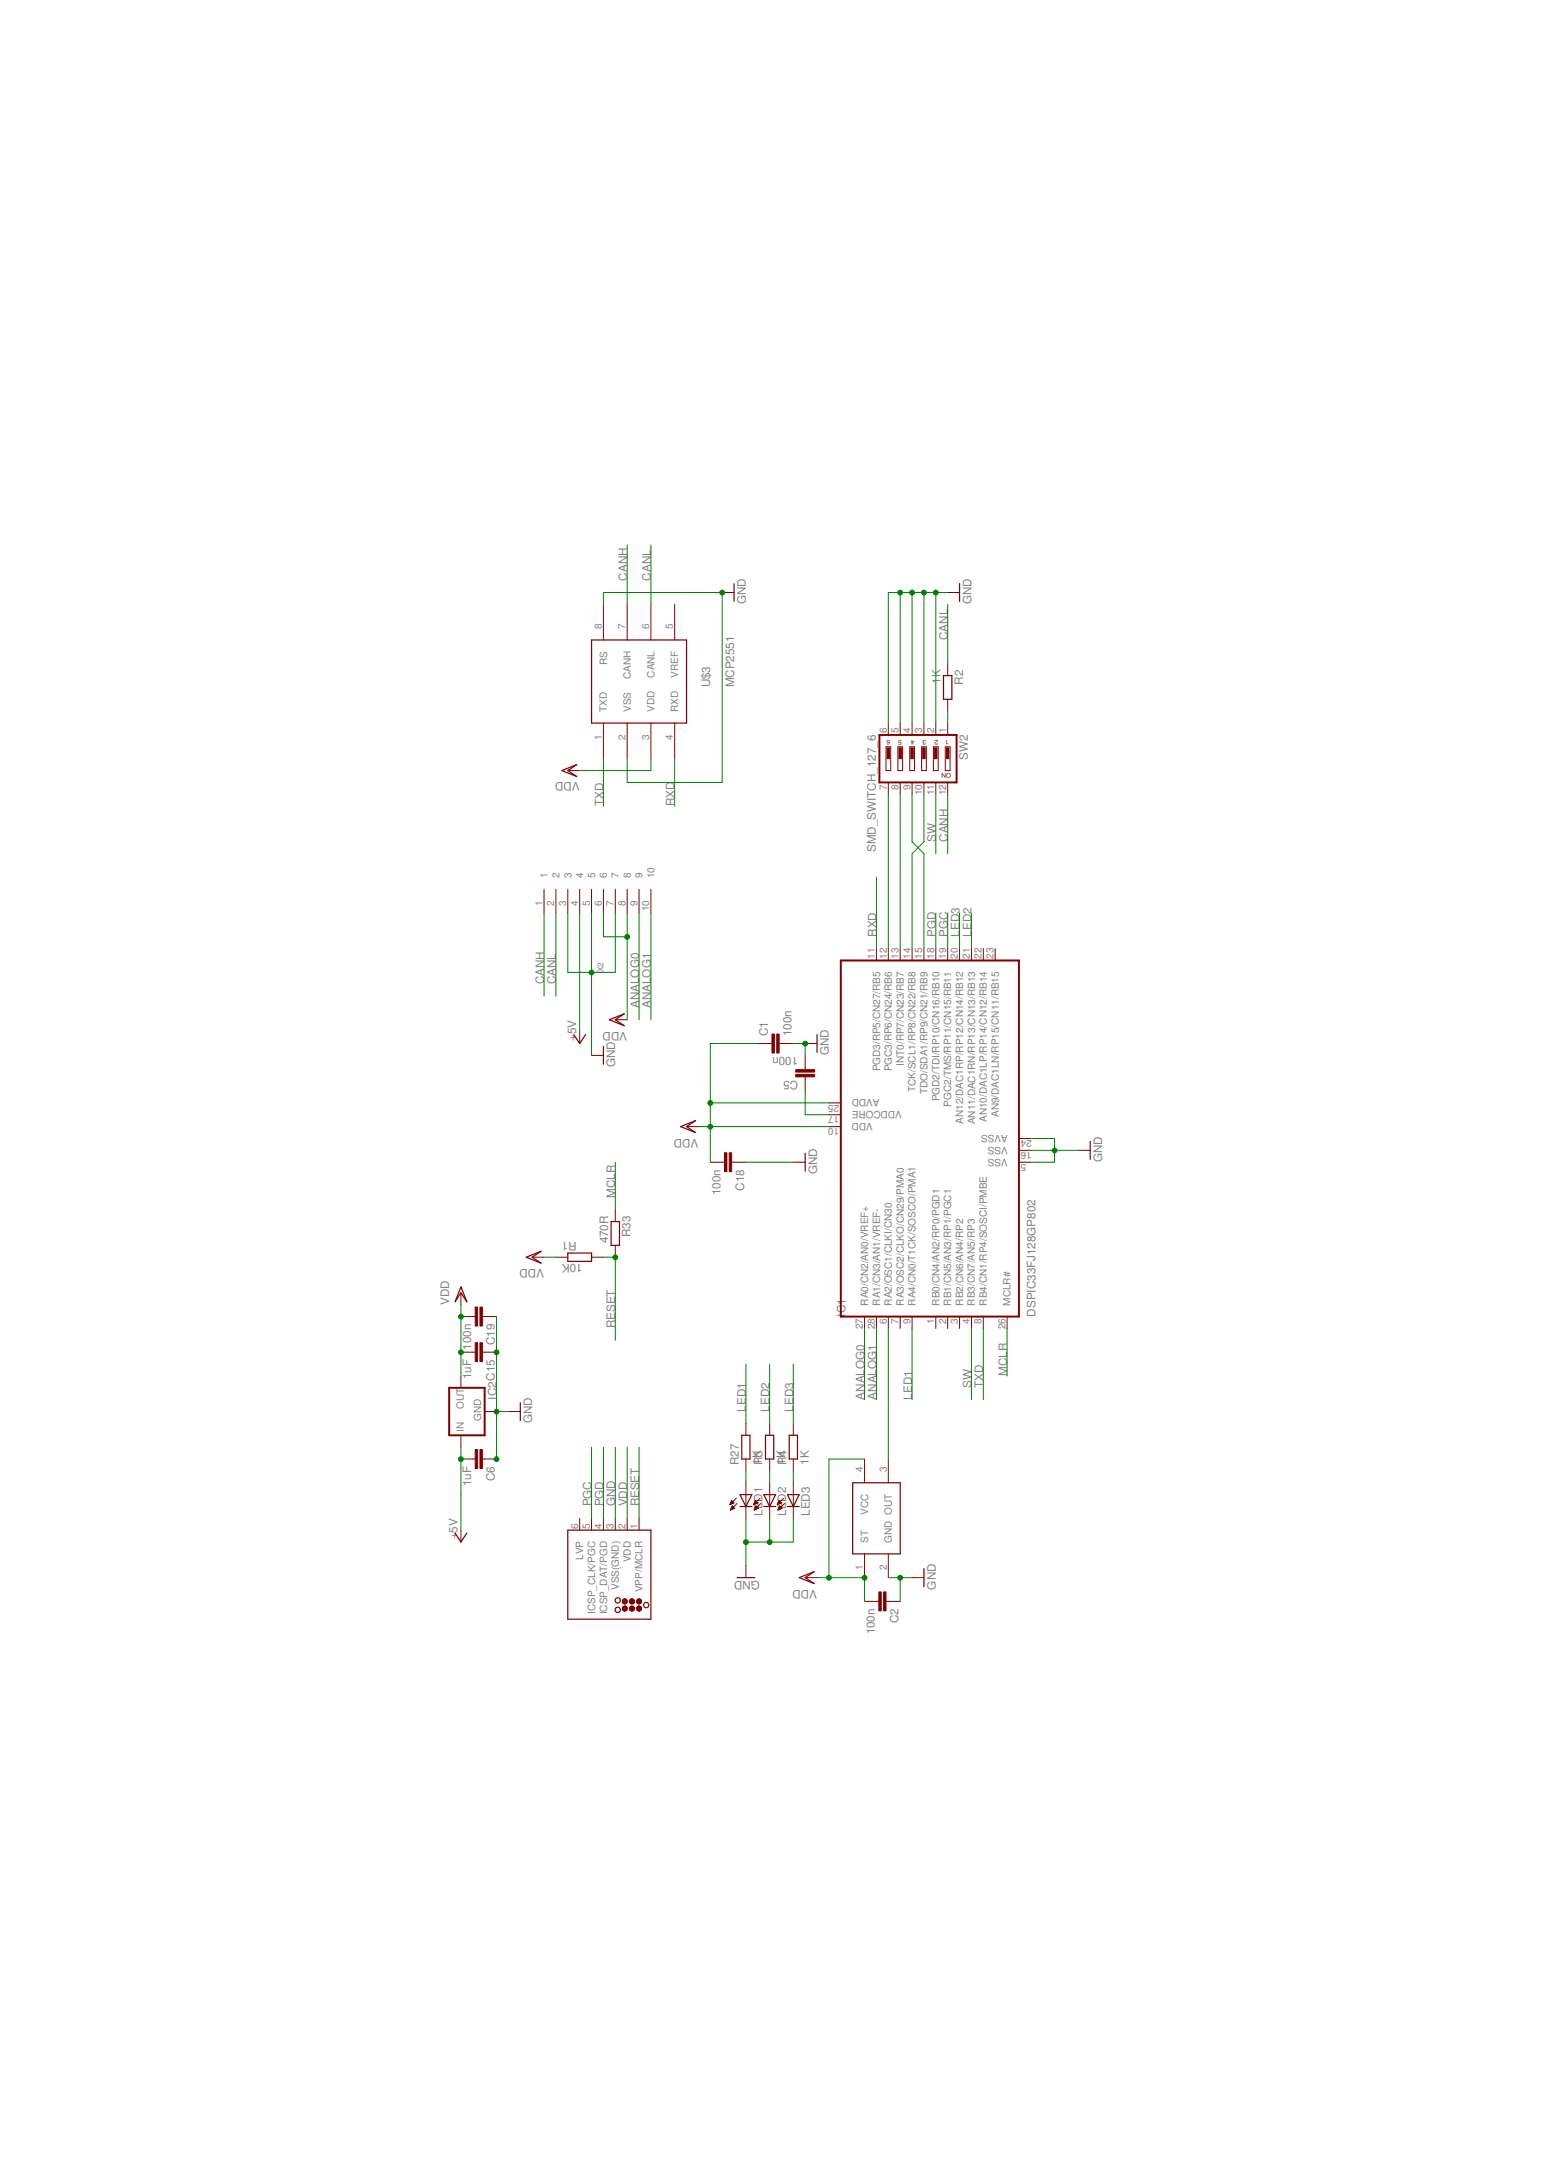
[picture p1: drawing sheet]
<svg xmlns="http://www.w3.org/2000/svg" width="297mm" height="420mm" viewBox="0 0 297 420" stroke-linecap="round" stroke-linejoin="round" font-family="sans-serif">
<g fill="none" stroke="#800000" stroke-width=".23">
<path d="M141.3 112.4v3.4M184.7 112.4v3.4M113.9 123.2h18.3v16h-18.3zM181.6 130.1h1.6v4.6h-1.6zM108.2 148.4l2.8-1.2-1.7 1.2 1.7 1.1zM110.4 199.2l1.2 1.7 1.1-1.7M117.3 196.4l2.9-1.2-1.8 1.2 1.8 1.1zM157.3 199.2v3.4M116.2 201.5v3.4M131 216.9l2.9-1.1-1.7 1.1 1.7 1.2zM209.9 219.8v3.4M117.6 235.2h1.7v4.6h-1.7z"/>
<path d="M155 222.1v3.4M88.7 247.8l1.2 2.9-1.2-1.8-1.1 1.8zM101.3 242.1l2.9-1.2-1.8 1.2 1.8 1.1zM109.3 241.3h4.6v1.6h-4.6zM100.2 270.1v3.4M142.8 276.4h1.6v4.5h-1.6zM147.4 276.4h1.5v4.5h-1.5zM151.9 276.4h1.6v4.5h-1.6zM87.6 295.2l1.1 1.7 1.2-1.7M109.3 294.6h16v17.2h-16zM142.5 287.8h2.2l-1.1 2.3zM142.5 290.1h2.2"/>
<path d="M147 290.1h2.3M147 287.8h2.3l-1.1 2.3zM151.6 290.1h2.3M151.6 287.8h2.3l-1.2 2.3zM164.1 285.5h9.2v13.7h-9.2zM120 308v.7M120 309.4v.7M120 308.7l.2 .1M120 308l-.2 .3 .2 .4M120 310.1l.2 .1M120.2 309.3h.2M120.2 307.9h.2"/>
<path d="M120.2 309.3a.45 .45 0 0 0-.4 .3 .45 .45 0 0 0 .2 .5M120.2 307.9l-.2 .1M120.2 307.9v.9M120.2 309.3v.9M120.4 307.9l.2 .1M120.4 309.3a.47 .47 0 0 1 .2 .8M120.4 307.9v.9M120.4 309.3v.9M120.6 308l.1 .4-.1 .3M120.6 308.7l-.4 .1M120.6 308v.7M120.6 309.4v.7"/>
<path d="M120.6 310.1l-.4 .1M121.4 309.4a.46 .46 0 0 0-.1 .6 .46 .46 0 0 0 .6 .1M121.4 308a.46 .46 0 0 0-.1 .7 .46 .46 0 0 0 .7 0 .46 .46 0 0 0-.1-.7M121.4 308v.7M121.4 309.4v.7M121.6 307.9v.9M121.6 309.3v.9M121.8 309.3l-.4 .1M121.8 307.9l-.4 .1M121.8 309.3a.47 .47 0 0 1 .1 .8M121.8 307.9v.9M121.8 309.3v.9"/>
<path d="M121.8 307.9l.1 .1M121.9 308v.7M121.9 309.4v.7M122.7 310.1l.2 .1M122.7 309.4l-.1 .3 .1 .4M122.7 308.7l.4 .1M122.7 308a.47 .47 0 0 0 0 .7M122.7 308v.7M122.7 309.4v.7M122.9 309.3h.2M122.9 310.2h.2M122.9 309.3l-.2 .1"/>
<path d="M122.9 307.9h.2M122.9 307.9l-.2 .1M122.9 307.9v.9M122.9 309.3v.9M123.1 309.3a.45 .45 0 0 1 .4 .4 .45 .45 0 0 1-.4 .5M123.1 307.9v.9M123.1 309.3v.9M123.1 307.9a.45 .45 0 0 1 .4 .5 .45 .45 0 0 1-.4 .4M123.3 308v.7M123.3 309.4v.7M141.9 303.8h3.4M153.9 303.8l2.8-1.2-1.7 1.2 1.7 1.1z"/>
<path d="M177.9 302.1v3.4"/>
<circle cx="118.9" cy="310" r=".51"/>
<circle cx="118.9" cy="308.2" r=".51"/>
<circle cx="124.4" cy="309.1" r=".51"/>
</g>
<g fill="none" stroke="#800000" stroke-width=".19">
<path d="M116.2 116.4v6.8M120.7 116.4v6.8M125.3 116.4v6.8M129.9 116.4v6.8M139 114.1h2.3M182.4 114.1h2.3M116.2 139.2v6.9M120.7 139.2v6.9M125.3 139.2v6.9M129.9 139.2v6.9M171 139.2v2.3M173.3 139.2v2.3"/>
<path d="M175.6 139.2v2.3M177.9 139.2v2.3M180.1 139.2v2.3M182.4 127.8v2.3M182.4 134.7v2.2M182.4 139.2v2.3M109.3 148.4h2.3M170.6 143.8h.9v4.6h-.9zM171 150.7v2.3M172.8 143.8h1v4.6h-1zM173.3 150.7v2.3M175.1 143.8h.9v4.6h-.9z"/>
<path d="M175.6 150.7v2.3M177.4 143.8h.9v4.6h-.9zM177.9 150.7v2.3M179.7 143.8h.9v4.6h-.9zM180.1 150.7v2.3M182 143.8h.9v4.6h-.9zM182.4 150.7v2.3M104.7 171.2v4.6M107 171.2v4.6M109.3 171.2v4.6M111.6 171.2v4.6M113.9 171.2v4.6"/>
<path d="M116.2 171.2v4.6M118.4 171.2v4.6M120.7 171.2v4.6M123 171.2v4.6M125.3 171.2v4.6M111.6 198.6v2.3M118.4 196.4h2.3M168.7 182.7v2.3M171 182.7v2.3M173.3 182.7v2.3M175.6 182.7v2.3M177.9 182.7v2.3"/>
<path d="M180.1 182.7v2.3M182.4 182.7v2.3M184.7 182.7v2.3M187 182.7v2.3M189.3 182.7v2.3M191.6 182.7v2.3M113.9 203.2h2.3M132.2 216.9h2.3M145.9 200.9h2.7M150 200.9h2.7M155 200.9h2.3M155 203.2v2.8"/>
<path d="M155 207.3v2.8M159.6 216.9h2.3M159.6 214.7h2.3M159.6 212.4h2.3M196.2 219.2h2.2M118.4 232.9v2.3M118.4 239.8v2.3M136.7 223.8h2.8M140.8 223.8h2.8M152.7 223.8h2.3M196.2 221.5h2.2M196.2 223.8h2.2"/>
<path d="M207.6 221.5h2.3M88.7 253.5h2.8M88.7 248.9v2.3M92.9 253.5h2.7M102.4 242.1h2.3M107 242.1h2.3M113.9 242.1h2.3M166.4 253.5v2.3M168.7 253.5v2.3M171 253.5v2.3M173.3 253.5v2.3M175.6 253.5v2.3"/>
<path d="M180.1 253.5v2.3M182.4 253.5v2.3M184.7 253.5v2.3M187 253.5v2.3M189.3 253.5v2.3M193.9 253.5v2.3M88.7 260.4h2.8M88.7 264.9v2.3M88.7 276.4v2.3M92.9 260.4h2.7M93.3 271.8h2.3M97.9 271.8h2.3"/>
<path d="M143.6 274.1v2.3M148.2 274.1v2.3M152.7 274.1v2.3M88.7 294.6v2.3M88.7 280.9h2.8M92.9 280.9h2.7M111.6 292.4v2.2M113.9 292.4v2.2M116.2 292.4v2.2M118.4 292.4v2.2M120.7 292.4v2.2M123 292.4v2.2"/>
<path d="M140.6 289.6v.1M140.7 289.3v.4M140.7 290.6v.1M140.8 289.1v.5M140.8 290.4v.3M140.8 288.9l.5 .5-.8 .3zM140.9 289v.6M140.9 290.1v.5M141 289.1v.4M141 290v.6M141.1 289.2v.3M141.1 290.1v.5"/>
<path d="M141.2 289.3v.1M141.2 290.2v.3M141.3 290.3v.2M141.4 290.4l-.5-.4-.3 .8M141.4 290.4l-.8 .4M141.4 290.4h.1M141.8 288.5l-1.3 1.2M141.9 289.5l-1.3 1.3M143.6 280.9v2.3M143.6 285.5v6.9M145.1 289.7h.1M145.2 289.4v.3"/>
<path d="M145.2 290.7h.1M145.3 289.2v.4M145.3 290.5v.2M145.4 288.9l-.3 .8M145.4 288.9l.5 .5-.8 .3M145.4 288.9v.7M145.4 290.2v.5M145.5 289.1v.4M145.5 290v.6M145.5 290l-.3 .8M145.5 290l.5 .4-.8 .4M145.6 289.2v.3"/>
<path d="M145.6 290.1v.5M145.7 289.3v.2M145.7 290.2v.3M145.8 289.4h.1M145.8 290.3v.2M145.9 290.4h.1M146.3 288.5l-1.2 1.2M146.5 289.5l-1.3 1.3M148.2 280.9v2.3M148.2 285.5v6.9M149.7 289.5v.2M149.8 289.3v.3"/>
<path d="M149.8 290.6v.1M149.9 289v.6M149.9 290.3v.4M150 288.9l.5 .5-.9 .3zM150.1 289v.6M150.1 290.1v.5M150.1 290l.5 .4-.8 .4zM150.2 289.1v.4M150.2 290v.6M150.3 289.2v.3M150.3 290.1v.5M150.4 289.3v.1"/>
<path d="M150.4 290.2v.3M150.5 290.3v.1M150.9 288.5l-1.3 1.2M151 289.5l-1.2 1.3M152.7 280.9v2.3M152.7 285.5v6.9M166.4 280.9v4.6M166.4 299.2v4.6M171 280.9v4.6M171 299.2v4.6M143.6 301.5v2.3M155 303.8h2.3"/>
<path d="M166.4 308.4h2.8M170.6 308.4h2.7M175.6 303.8h2.3"/>
</g>
<g fill="#800000" stroke="#800000" stroke-width=".19">
<path d="M91.5 258.6h.4v3.6h-.4z"/>
<path d="M92.4 258.6h.5v3.6h-.5z"/>
<path d="M139.5 222h.4v3.6h-.4z"/>
<path d="M140.4 222h.4v3.6h-.4z"/>
<path d="M91.5 251.7h.4v3.6h-.4z"/>
<path d="M92.4 251.7h.5v3.6h-.5z"/>
<path d="M149.5 199.1h.5v3.7h-.5z"/>
<path d="M148.6 199.1h.5v3.7h-.5z"/>
<path d="M169.2 306.5h.5v3.7h-.5z"/>
<path d="M170.1 306.5h.5v3.7h-.5z"/>
<path d="M153.2 206h3.6v.4h-3.6z"/>
<path d="M153.2 206.9h3.6v.4h-3.6z"/>
<path d="M91.5 279.1h.4v3.7h-.4z"/>
<path d="M92.4 279.1h.5v3.7h-.5z"/>
<path d="M182.2 144h.5v2.1h-.5z"/>
<path d="M179.9 144h.5v2.1h-.5z"/>
<path d="M177.6 144h.5v2.1h-.5z"/>
<path d="M175.3 144h.5v2.1h-.5z"/>
<path d="M173.1 144h.4v2.1h-.4z"/>
<path d="M170.8 144h.4v2.1h-.4z"/>
</g>
<path d="M169.3 141.5h14.8v9.2h-14.8zM161.9 185h34.3v68.5h-34.3zM86.5 267.2h6.8v9.2h-6.8z" fill="none" stroke="#800000" stroke-width=".38"/>
<g fill="none" stroke="#008000" stroke-width=".19">
<path d="M116.2 116.4v-2.3h22.8v36.6h-18.3v-4.6M120.7 104.9v11.5M125.3 104.9v11.5M173.3 114.1v25.1M175.6 114.1v25.1M177.9 114.1v25.1M180.1 114.1v25.1M182.4 114.1h-11.4v25.1M182.4 116.4v11.4M182.4 136.9v2.3M116.2 146.1v9.1M125.3 146.1v2.3h-13.7"/>
<path d="M129.9 146.1v9.1M171 153v29.7M173.3 153v29.7M175.6 153v9.1l2.3 2.3v18.3M177.9 153v9.1l-2.3 2.3v18.3M180.1 153v11.4M182.4 153v11.4M104.7 175.8v16M107 175.8v16M109.3 175.8v11.4h9.1v-11.4M111.6 175.8v22.8M113.9 175.8v27.4"/>
<path d="M116.2 175.8v4.6h4.5M120.7 175.8v20.6M123 175.8v20.6M125.3 175.8v20.6M168.7 169v13.7M180.1 175.8v6.9M182.4 175.8v6.9M184.7 175.8v6.9M187 175.8v6.9M134.5 216.9h25.1M136.7 212.4h22.9M145.9 200.9h-9.2v22.9"/>
<path d="M152.7 200.9h2.3v2.3M155 210.1v4.6h4.6M198.4 219.2h4.6v4.6h-4.6M118.4 223.8v9.1M143.6 223.8h9.1M198.4 221.5h9.2M88.7 251.2v13.7M95.6 253.5v27.4M104.7 242.1h2.3M116.2 242.1h2.2v16M166.4 255.8v13.7M168.7 255.8v13.7"/>
<path d="M171 255.8v25.1M175.6 255.8v13.7M187 255.8v13.7M189.3 255.8v13.7M193.9 255.8v9.1M88.7 278.7v15.9M95.6 271.8h2.3M113.9 278.7v13.7M116.2 278.7v13.7M118.4 278.7v13.7M120.7 278.7v13.7M123 278.7v13.7"/>
<path d="M143.6 262.7v11.4M148.2 262.7v11.4M152.7 262.7v11.4M143.6 283.2v2.3M143.6 292.4v9.1M148.2 283.2v2.3M148.2 292.4v4.5M152.7 292.4v4.5h-9.1M152.7 283.2v2.3M166.4 280.9h-6.8v22.9M157.3 303.8h9.1v4.6M171 303.8h4.6"/>
<path d="M173.3 303.8v4.6"/>
</g>
<g fill="#008000" stroke="#008000" stroke-width=".19">
<circle cx="139" cy="114.1" r=".47"/>
<circle cx="203" cy="221.5" r=".47"/>
<circle cx="143.6" cy="296.9" r=".47"/>
<circle cx="148.2" cy="296.9" r=".47"/>
<circle cx="177.9" cy="114.1" r=".47"/>
<circle cx="175.6" cy="114.1" r=".47"/>
<circle cx="173.3" cy="114.1" r=".47"/>
<circle cx="180.1" cy="114.1" r=".47"/>
<circle cx="155" cy="201" r=".47"/>
<circle cx="95.6" cy="260.4" r=".47"/>
<circle cx="95.6" cy="271.8" r=".47"/>
<circle cx="95.6" cy="281" r=".47"/>
<circle cx="113.9" cy="187.3" r=".47"/>
<circle cx="173.3" cy="303.8" r=".47"/>
<circle cx="88.7" cy="281" r=".47"/>
<circle cx="118.4" cy="242.1" r=".47"/>
<circle cx="136.7" cy="217" r=".47"/>
<circle cx="136.7" cy="212.4" r=".47"/>
<circle cx="88.7" cy="260.4" r=".47"/>
<circle cx="88.7" cy="253.5" r=".47"/>
<circle cx="159.6" cy="303.8" r=".47"/>
<circle cx="166.4" cy="303.8" r=".47"/>
<circle cx="120.7" cy="180.4" r=".47"/>
</g>
<g font-size="2.2" fill="#808080">
<text x="120.7" y="111.8" transform="rotate(-90 120.7 111.8)">CANH</text>
<text x="125.3" y="111.8" transform="rotate(-90 125.3 111.8)">CANL</text>
<text x="143.6" y="116.4" transform="rotate(-90 143.6 116.4)">GND</text>
<text x="187" y="116.4" transform="rotate(-90 187 116.4)">GND</text>
<text x="182.4" y="123.2" transform="rotate(-90 182.4 123.2)">CANL</text>
<text x="181.1" y="131.7" transform="rotate(-90 181.1 131.7)">1K</text>
<text x="185.4" y="131.8" transform="rotate(-90 185.4 131.8)">R2</text>
<text x="136.7" y="132.4" transform="rotate(-90 136.7 132.4)">U$3</text>
<text x="141.3" y="132.4" transform="rotate(-90 141.3 132.4)">MCP2551</text>
<text x="186.3" y="146.4" transform="rotate(-90 186.3 146.4)">SW2</text>
<text x="111.6" y="150.7" transform="rotate(-180 111.6 150.7)">VDD</text>
<text x="116.2" y="155.2" transform="rotate(-90 116.2 155.2)">TXD</text>
<text x="129.9" y="155.2" transform="rotate(-90 129.9 155.2)">RXD</text>
<text x="168.6" y="164.1" transform="rotate(-90 168.6 164.1)">SMD_SWITCH_127_6</text>
<text x="180.2" y="162.1" transform="rotate(-90 180.2 162.1)">SW</text>
<text x="182.4" y="162.1" transform="rotate(-90 182.4 162.1)">CANH</text>
<text x="168.7" y="180.4" transform="rotate(-90 168.7 180.4)">RXD</text>
<text x="180.2" y="180.4" transform="rotate(-90 180.2 180.4)">PGD</text>
<text x="182.4" y="180.4" transform="rotate(-90 182.4 180.4)">PGC</text>
<text x="184.7" y="180.4" transform="rotate(-90 184.7 180.4)">LED3</text>
<text x="187" y="180.4" transform="rotate(-90 187 180.4)">LED2</text>
<text x="104.7" y="189.5" transform="rotate(-90 104.7 189.5)">CANH</text>
<text x="107" y="189.5" transform="rotate(-90 107 189.5)">CANL</text>
<text x="123" y="194.1" transform="rotate(-90 123 194.1)">ANALOG0</text>
<text x="125.3" y="194.1" transform="rotate(-90 125.3 194.1)">ANALOG1</text>
<text x="110.9" y="200.4" transform="rotate(-90 110.9 200.4)">+5V</text>
<text x="120.7" y="198.7" transform="rotate(-180 120.7 198.7)">VDD</text>
<text x="147.8" y="199.6" transform="rotate(-90 147.8 199.6)">C1</text>
<text x="152.4" y="199.6" transform="rotate(-90 152.4 199.6)">100n</text>
<text x="153.6" y="203.6" transform="rotate(-180 153.6 203.6)">100n</text>
<text x="159.6" y="203.2" transform="rotate(-90 159.6 203.2)">GND</text>
<text x="118.4" y="205.5" transform="rotate(-90 118.4 205.5)">GND</text>
<text x="153.6" y="208.1" transform="rotate(-180 153.6 208.1)">C5</text>
<text x="134.4" y="219.2" transform="rotate(-180 134.4 219.2)">VDD</text>
<text x="157.3" y="226.1" transform="rotate(-90 157.3 226.1)">GND</text>
<text x="212.1" y="223.8" transform="rotate(-90 212.1 223.8)">GND</text>
<text x="118.4" y="230.7" transform="rotate(-90 118.4 230.7)">MCLR</text>
<text x="138.7" y="230.2" transform="rotate(-90 138.7 230.2)">100n</text>
<text x="143.3" y="229.3" transform="rotate(-90 143.3 229.3)">C18</text>
<text x="111" y="239.1" transform="rotate(-180 111 239.1)">R1</text>
<text x="117.1" y="239.4" transform="rotate(-90 117.1 239.4)">470R</text>
<text x="121.4" y="238.2" transform="rotate(-90 121.4 238.2)">R33</text>
<text x="104.7" y="244.4" transform="rotate(-180 104.7 244.4)">VDD</text>
<text x="112.2" y="243.4" transform="rotate(-180 112.2 243.4)">10K</text>
<text x="86.5" y="251.2" transform="rotate(-90 86.5 251.2)">VDD</text>
<text x="118.4" y="255.8" transform="rotate(-90 118.4 255.8)">RESET</text>
<text x="162.8" y="253.5" transform="rotate(-90 162.8 253.5)">I</text>
<text x="162.8" y="252.9" transform="rotate(-90 162.8 252.9)">C1</text>
<text x="199.3" y="253.5" transform="rotate(-90 199.3 253.5)">DSPIC33FJ128GP802</text>
<text x="90.7" y="259.9" transform="rotate(-90 90.7 259.9)">100n</text>
<text x="95.3" y="259" transform="rotate(-90 95.3 259)">C19</text>
<text x="90.7" y="265.6" transform="rotate(-90 90.7 265.6)">1uF</text>
<text x="95.6" y="269.5" transform="rotate(-90 95.6 269.5)">IC2C15</text>
<text x="166.4" y="269.5" transform="rotate(-90 166.4 269.5)">ANALOG0</text>
<text x="168.7" y="269.5" transform="rotate(-90 168.7 269.5)">ANALOG1</text>
<text x="175.6" y="269.5" transform="rotate(-90 175.6 269.5)">LED1</text>
<text x="187" y="267.2" transform="rotate(-90 187 267.2)">SW</text>
<text x="189.3" y="267.2" transform="rotate(-90 189.3 267.2)">TXD</text>
<text x="193.9" y="264.9" transform="rotate(-90 193.9 264.9)">MCLR</text>
<text x="102.5" y="274.1" transform="rotate(-90 102.5 274.1)">GND</text>
<text x="143.6" y="271.8" transform="rotate(-90 143.6 271.8)">LED1</text>
<text x="148.2" y="271.8" transform="rotate(-90 148.2 271.8)">LED2</text>
<text x="152.7" y="271.8" transform="rotate(-90 152.7 271.8)">LED3</text>
<text x="90.7" y="286.2" transform="rotate(-90 90.7 286.2)">1uF</text>
<text x="95.3" y="285.2" transform="rotate(-90 95.3 285.2)">C6</text>
<text x="142.2" y="282.1" transform="rotate(-90 142.2 282.1)">R27</text>
<text x="146.6" y="282.1" transform="rotate(-90 146.6 282.1)">1K</text>
<text x="146.8" y="282.1" transform="rotate(-90 146.8 282.1)">R3</text>
<text x="151.1" y="282.1" transform="rotate(-90 151.1 282.1)">1K</text>
<text x="151.4" y="282.1" transform="rotate(-90 151.4 282.1)">R4</text>
<text x="155.7" y="282.1" transform="rotate(-90 155.7 282.1)">1K</text>
<text x="113.9" y="290.1" transform="rotate(-90 113.9 290.1)">PGC</text>
<text x="116.2" y="290.1" transform="rotate(-90 116.2 290.1)">PGD</text>
<text x="118.4" y="290.1" transform="rotate(-90 118.4 290.1)">GND</text>
<text x="120.7" y="290.1" transform="rotate(-90 120.7 290.1)">VDD</text>
<text x="123" y="290.1" transform="rotate(-90 123 290.1)">RESET</text>
<text x="146.8" y="291.9" transform="rotate(-90 146.8 291.9)">LED1</text>
<text x="151.4" y="291.9" transform="rotate(-90 151.4 291.9)">LED2</text>
<text x="155.9" y="291.9" transform="rotate(-90 155.9 291.9)">LED3</text>
<text x="88.1" y="296.4" transform="rotate(-90 88.1 296.4)">+5V</text>
<text x="146.3" y="304.5" transform="rotate(-180 146.3 304.5)">GND</text>
<text x="157.3" y="306.1" transform="rotate(-180 157.3 306.1)">VDD</text>
<text x="180.2" y="306.1" transform="rotate(-90 180.2 306.1)">GND</text>
<text x="168.4" y="314.7" transform="rotate(-90 168.4 314.7)">100n</text>
<text x="173" y="312.6" transform="rotate(-90 173 312.6)">C2</text>
</g>
<g font-size="1.9" fill="#808080">
<text x="115.8" y="121.1" transform="rotate(-90 115.8 121.1)">8</text>
<text x="120.4" y="121.1" transform="rotate(-90 120.4 121.1)">7</text>
<text x="125" y="121.1" transform="rotate(-90 125 121.1)">6</text>
<text x="129.6" y="121.1" transform="rotate(-90 129.6 121.1)">5</text>
<text x="116.9" y="128" transform="rotate(-90 116.9 128)">RS</text>
<text x="121.4" y="130.8" transform="rotate(-90 121.4 130.8)">CANH</text>
<text x="126" y="130.5" transform="rotate(-90 126 130.5)">CANL</text>
<text x="130.6" y="130.5" transform="rotate(-90 130.6 130.5)">VREF</text>
<text x="116.8" y="137.1" transform="rotate(-90 116.8 137.1)">TXD</text>
<text x="121.4" y="137.1" transform="rotate(-90 121.4 137.1)">VSS</text>
<text x="126" y="137.1" transform="rotate(-90 126 137.1)">VDD</text>
<text x="130.6" y="137.1" transform="rotate(-90 130.6 137.1)">RXD</text>
<text x="115.8" y="142.4" transform="rotate(-90 115.8 142.4)">1</text>
<text x="120.4" y="142.4" transform="rotate(-90 120.4 142.4)">2</text>
<text x="125" y="142.4" transform="rotate(-90 125 142.4)">3</text>
<text x="129.6" y="142.4" transform="rotate(-90 129.6 142.4)">4</text>
<text x="170.7" y="141.2" transform="rotate(-90 170.7 141.2)">6</text>
<text x="173" y="141.2" transform="rotate(-90 173 141.2)">5</text>
<text x="175.3" y="141.2" transform="rotate(-90 175.3 141.2)">4</text>
<text x="177.5" y="141.2" transform="rotate(-90 177.5 141.2)">3</text>
<text x="179.8" y="141.2" transform="rotate(-90 179.8 141.2)">2</text>
<text x="182.1" y="141.2" transform="rotate(-90 182.1 141.2)">1</text>
<text x="170.7" y="152.1" transform="rotate(-90 170.7 152.1)">7</text>
<text x="173" y="152.1" transform="rotate(-90 173 152.1)">8</text>
<text x="175.3" y="152.1" transform="rotate(-90 175.3 152.1)">9</text>
<text x="177.5" y="153.1" transform="rotate(-90 177.5 153.1)">10</text>
<text x="179.8" y="153.1" transform="rotate(-90 179.8 153.1)">11</text>
<text x="182.1" y="153.1" transform="rotate(-90 182.1 153.1)">12</text>
<text x="105.4" y="169.1" transform="rotate(-90 105.4 169.1)">1</text>
<text x="107.7" y="169.1" transform="rotate(-90 107.7 169.1)">2</text>
<text x="110" y="169.1" transform="rotate(-90 110 169.1)">3</text>
<text x="112.3" y="169.1" transform="rotate(-90 112.3 169.1)">4</text>
<text x="114.6" y="169.1" transform="rotate(-90 114.6 169.1)">5</text>
<text x="116.8" y="169.1" transform="rotate(-90 116.8 169.1)">6</text>
<text x="119.1" y="169.1" transform="rotate(-90 119.1 169.1)">7</text>
<text x="121.4" y="169.1" transform="rotate(-90 121.4 169.1)">8</text>
<text x="123.7" y="169.1" transform="rotate(-90 123.7 169.1)">9</text>
<text x="126" y="169.1" transform="rotate(-90 126 169.1)">10</text>
<text x="104.4" y="174.4" transform="rotate(-90 104.4 174.4)">1</text>
<text x="106.7" y="174.4" transform="rotate(-90 106.7 174.4)">2</text>
<text x="109" y="174.4" transform="rotate(-90 109 174.4)">3</text>
<text x="111.3" y="174.4" transform="rotate(-90 111.3 174.4)">4</text>
<text x="113.6" y="174.4" transform="rotate(-90 113.6 174.4)">5</text>
<text x="115.8" y="174.4" transform="rotate(-90 115.8 174.4)">6</text>
<text x="118.1" y="174.4" transform="rotate(-90 118.1 174.4)">7</text>
<text x="120.4" y="174.4" transform="rotate(-90 120.4 174.4)">8</text>
<text x="122.7" y="174.4" transform="rotate(-90 122.7 174.4)">9</text>
<text x="125" y="175.5" transform="rotate(-90 125 175.5)">10</text>
<text x="168.4" y="184.6" transform="rotate(-90 168.4 184.6)">11</text>
<text x="170.7" y="184.6" transform="rotate(-90 170.7 184.6)">12</text>
<text x="173" y="184.6" transform="rotate(-90 173 184.6)">13</text>
<text x="175.3" y="184.6" transform="rotate(-90 175.3 184.6)">14</text>
<text x="177.5" y="184.6" transform="rotate(-90 177.5 184.6)">15</text>
<text x="179.8" y="184.6" transform="rotate(-90 179.8 184.6)">18</text>
<text x="182.1" y="184.6" transform="rotate(-90 182.1 184.6)">19</text>
<text x="184.4" y="184.6" transform="rotate(-90 184.4 184.6)">20</text>
<text x="186.7" y="184.6" transform="rotate(-90 186.7 184.6)">21</text>
<text x="189" y="184.6" transform="rotate(-90 189 184.6)">22</text>
<text x="191.3" y="184.6" transform="rotate(-90 191.3 184.6)">23</text>
<text x="169.4" y="206.3" transform="rotate(-90 169.4 206.3)">PGD3/RP5/CN27/RB5</text>
<text x="171.7" y="206.3" transform="rotate(-90 171.7 206.3)">PGC3/RP6/CN24/RB6</text>
<text x="174" y="205.3" transform="rotate(-90 174 205.3)">INT0/RP7/CN23/RB7</text>
<text x="161.5" y="215" transform="rotate(-180 161.5 215)">17</text>
<text x="161.5" y="212.7" transform="rotate(-180 161.5 212.7)">25</text>
<text x="169.3" y="211.7" transform="rotate(-180 169.3 211.7)">AVDD</text>
<text x="173.6" y="214" transform="rotate(-180 173.6 214)">VDDCORE</text>
<text x="176.3" y="210.3" transform="rotate(-90 176.3 210.3)">TCK/SCL1/RP8/CN22/RB8</text>
<text x="178.6" y="210.7" transform="rotate(-90 178.6 210.7)">TDO/SDA1/RP9/CN21/RB9</text>
<text x="180.8" y="212.1" transform="rotate(-90 180.8 212.1)">PGD2/TDI/RP10/CN16/RB10</text>
<text x="183.1" y="213.1" transform="rotate(-90 183.1 213.1)">PGC2/TMS/RP11/CN15/RB11</text>
<text x="192.3" y="215.1" transform="rotate(-90 192.3 215.1)">AN9/DAC1LN/RP15/CN11/RB15</text>
<text x="161.5" y="217.3" transform="rotate(-180 161.5 217.3)">10</text>
<text x="168" y="216.3" transform="rotate(-180 168 216.3)">VDD</text>
<text x="185.4" y="216.4" transform="rotate(-90 185.4 216.4)">AN12/DAC1RP/RP12/CN14/RB12</text>
<text x="187.7" y="216.5" transform="rotate(-90 187.7 216.5)">AN11/DAC1RN/RP13/CN13/RB13</text>
<text x="190" y="216.1" transform="rotate(-90 190 216.1)">AN10/DAC1LP/RP14/CN12/RB14</text>
<text x="194" y="220.8" transform="rotate(-180 194 220.8)">VSS</text>
<text x="194" y="218.5" transform="rotate(-180 194 218.5)">AVSS</text>
<text x="198.6" y="221.8" transform="rotate(-180 198.6 221.8)">16</text>
<text x="198.6" y="219.5" transform="rotate(-180 198.6 219.5)">24</text>
<text x="194" y="223.1" transform="rotate(-180 194 223.1)">VSS</text>
<text x="197.5" y="224.1" transform="rotate(-180 197.5 224.1)">5</text>
<text x="167.1" y="251.4" transform="rotate(-90 167.1 251.4)">RA0/CN2/AN0/VREF+</text>
<text x="169.4" y="251.4" transform="rotate(-90 169.4 251.4)">RA1/CN3/AN1/VREF-</text>
<text x="171.7" y="251.4" transform="rotate(-90 171.7 251.4)">RA2/OSC1/CLKI/CN30</text>
<text x="174" y="251.4" transform="rotate(-90 174 251.4)">RA3/OSC2/CLKO/CN29/PMA0</text>
<text x="176.3" y="251.4" transform="rotate(-90 176.3 251.4)">RA4/CN0/T1CK/SOSCO/PMA1</text>
<text x="180.8" y="251.4" transform="rotate(-90 180.8 251.4)">RB0/CN4/AN2/RP0/PGD1</text>
<text x="183.1" y="251.4" transform="rotate(-90 183.1 251.4)">RB1/CN5/AN3/RP1/PGC1</text>
<text x="185.4" y="251.4" transform="rotate(-90 185.4 251.4)">RB2/CN6/AN4/RP2</text>
<text x="187.7" y="251.4" transform="rotate(-90 187.7 251.4)">RB3/CN7/AN5/RP3</text>
<text x="190" y="251.4" transform="rotate(-90 190 251.4)">RB4/CN1/RP4/SOSCI/PMBE</text>
<text x="194.5" y="251.4" transform="rotate(-90 194.5 251.4)">MCLR#</text>
<text x="166.1" y="256" transform="rotate(-90 166.1 256)">27</text>
<text x="168.4" y="256" transform="rotate(-90 168.4 256)">28</text>
<text x="170.7" y="254.9" transform="rotate(-90 170.7 254.9)">6</text>
<text x="173" y="254.9" transform="rotate(-90 173 254.9)">7</text>
<text x="175.3" y="254.9" transform="rotate(-90 175.3 254.9)">9</text>
<text x="179.8" y="254.9" transform="rotate(-90 179.8 254.9)">1</text>
<text x="182.1" y="254.9" transform="rotate(-90 182.1 254.9)">2</text>
<text x="184.4" y="254.9" transform="rotate(-90 184.4 254.9)">3</text>
<text x="186.7" y="254.9" transform="rotate(-90 186.7 254.9)">4</text>
<text x="189" y="254.9" transform="rotate(-90 189 254.9)">8</text>
<text x="193.5" y="256" transform="rotate(-90 193.5 256)">26</text>
<text x="89.3" y="275.8" transform="rotate(-90 89.3 275.8)">IN</text>
<text x="89.3" y="271.2" transform="rotate(-90 89.3 271.2)">OUT</text>
<text x="92.6" y="273.6" transform="rotate(-90 92.6 273.6)">GND</text>
<text x="166.1" y="283.4" transform="rotate(-90 166.1 283.4)">4</text>
<text x="170.7" y="283.4" transform="rotate(-90 170.7 283.4)">3</text>
<text x="167.1" y="291.7" transform="rotate(-90 167.1 291.7)">VCC</text>
<text x="111.3" y="294.3" transform="rotate(-90 111.3 294.3)">6</text>
<text x="113.6" y="294.3" transform="rotate(-90 113.6 294.3)">5</text>
<text x="115.8" y="294.3" transform="rotate(-90 115.8 294.3)">4</text>
<text x="118.1" y="294.3" transform="rotate(-90 118.1 294.3)">3</text>
<text x="120.4" y="294.3" transform="rotate(-90 120.4 294.3)">2</text>
<text x="122.7" y="294.3" transform="rotate(-90 122.7 294.3)">1</text>
<text x="167.1" y="297.1" transform="rotate(-90 167.1 297.1)">ST</text>
<text x="171.7" y="297.1" transform="rotate(-90 171.7 297.1)">GND OUT</text>
<text x="112.3" y="300.4" transform="rotate(-90 112.3 300.4)">LVP</text>
<text x="121.4" y="300.8" transform="rotate(-90 121.4 300.8)">VDD</text>
<text x="166.1" y="302.4" transform="rotate(-90 166.1 302.4)">1</text>
<text x="170.7" y="302.4" transform="rotate(-90 170.7 302.4)">2</text>
<text x="114.6" y="310.8" transform="rotate(-90 114.6 310.8)">ICSP_CLK/PGC</text>
<text x="116.9" y="310.9" transform="rotate(-90 116.9 310.9)">ICSP_DAT/PGD</text>
<text x="119.1" y="306.2" transform="rotate(-90 119.1 306.2)">VSS(GND)</text>
<text x="123.7" y="306.6" transform="rotate(-90 123.7 306.6)">VPP/MCLR</text>
</g>
<text font-size="1.6" fill="#808080" x="116.2" y="187.2" transform="rotate(-90 116.2 187.2)">X2</text>
<g font-size="1.2" fill="#800000">
<text x="171.4" y="142.4" transform="rotate(-180 171.4 142.4)">6</text>
<text x="173.6" y="142.4" transform="rotate(-180 173.6 142.4)">5</text>
<text x="176" y="142.4" transform="rotate(-180 176 142.4)">4</text>
<text x="178.3" y="142.4" transform="rotate(-180 178.3 142.4)">3</text>
<text x="180.6" y="142.4" transform="rotate(-180 180.6 142.4)">2</text>
<text x="182.7" y="142.4" transform="rotate(-180 182.7 142.4)">1</text>
<text x="183.1" y="148.8" transform="rotate(-180 183.1 148.8)">ON</text>
</g>
</svg>
